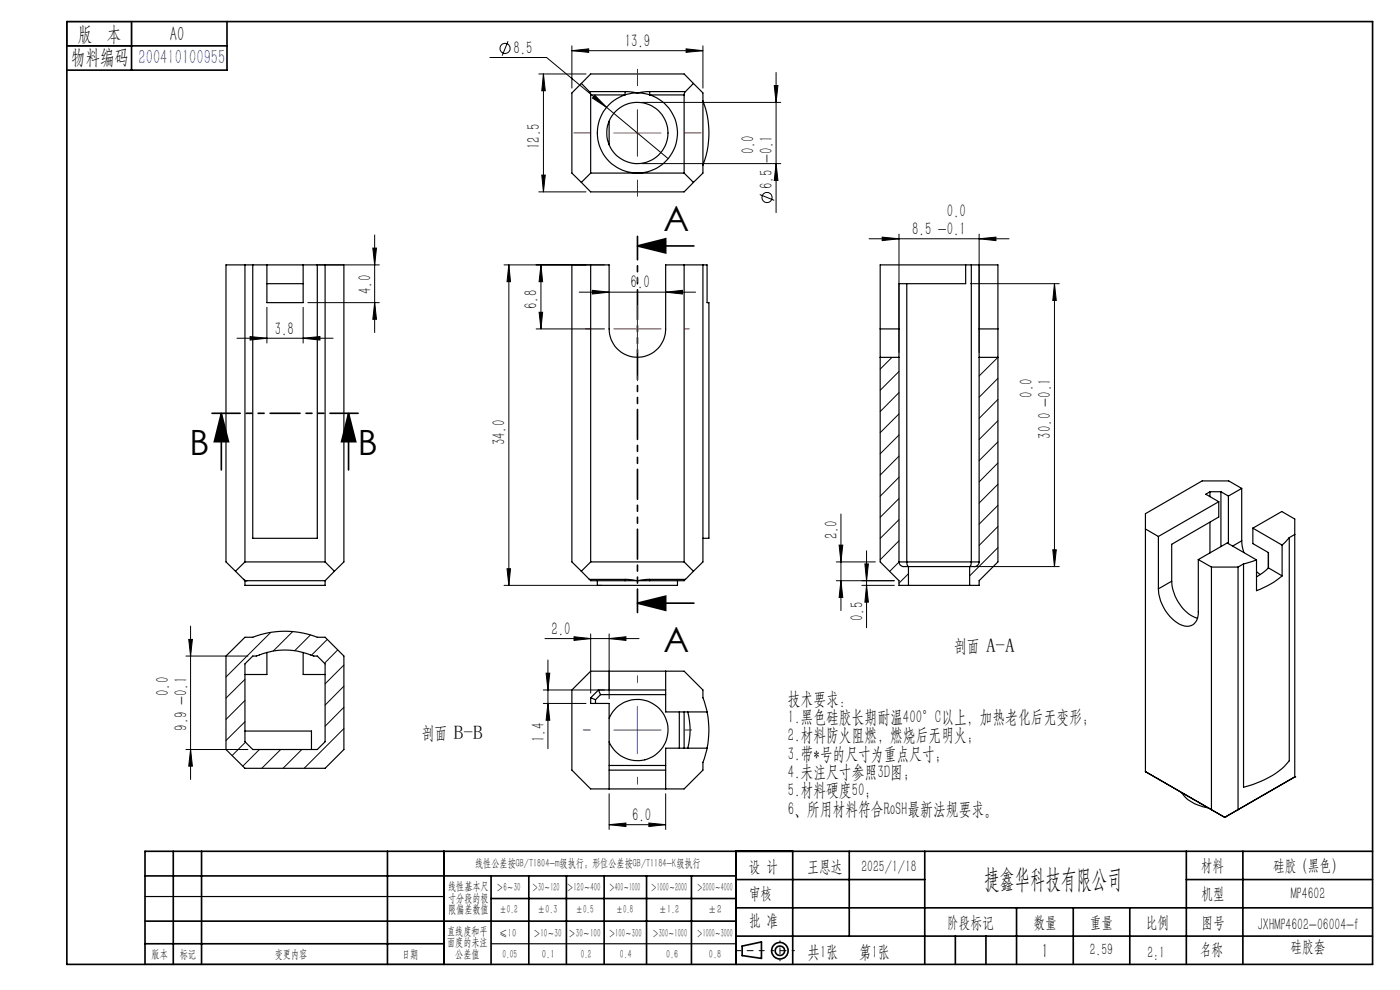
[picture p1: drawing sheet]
<svg xmlns="http://www.w3.org/2000/svg" width="297mm" height="210mm" viewBox="0 0 297 210" stroke-linecap="round" stroke-linejoin="round" font-family="sans-serif">
<g fill="none" stroke="#000" stroke-width=".21">
<path d="M103.9 12.2h12.1l12.7 10.6M107.8 8.7l-1.3 3.1M114.3 15.7h10M115.3 15.7v25M115.3 15.7l.4 3.6h-.8zM121.3 10.8l3.6-.4v.7zM121.3 9.7v9M121.3 10.8h27.8M145.6 10.4l3.5 .4-3.5 .3zM149.1 9.7v9M164.3 18.2h.7l-.4 3.5zM164.6 15.4v29.7"/>
<path d="M114.9 37.1h.8l-.4 3.6zM126.2 20.2l2.5 2.6-3-2zM128.7 22.8l13 10.8M136.2 21.7h29.4M136.2 34.7h29.4M164.6 34.7l.4 3.6h-.7zM67.1 56.2h13.4M79.1 52.6h.8l-.4 3.6zM79.5 49.8v20.7M106.9 56.2h21.3M107.9 56.2v68M107.9 56.2l.4 3.6h-.7z"/>
<path d="M114.3 40.7h10M114.8 56.2v13.6M114.8 56.2l.3 3.6h-.7zM161.2 41.3l3.1 1.2M184.4 50.7h29.7M187.1 50.3l3.6 .4-3.6 .3zM190.7 49.7v25.1M207.7 50.7l3.6-.4v.7zM207.7 49.7v25.1M50.3 71.7h20.4M53.1 71.4l3.5 .3-3.5 .4zM56.6 65.2v7.6"/>
<path d="M64.3 71.7l3.6-.3v.7zM64.3 65.2v7.6M65.3 64.2h15.2M79.5 64.2l.4 3.5h-.8zM113.7 69.8h14.5M114.4 66.2h.7l-.3 3.6zM122.9 62h24.7M125.7 61.6l3.5 .4-3.5 .4zM141.2 62l3.6-.4v.8zM189.2 75.8l-2.5 2.5M190.7 78.8l-4 4M205.8 60.2h18.9"/>
<path d="M211.7 75.8l-4 4M223.7 60.2l.4 3.5h-.8zM223.7 60.2v60M190.7 83.3l-4 4M190.7 87.8l-4 4M190.7 92.3l-4 4M190.7 96.8l-4 4M211.7 80.2l-4 4.1M211.7 84.7l-4 4.1M211.7 89.2l-4 4M211.7 93.7l-4 4M211.7 98.2l-4 4"/>
<path d="M177.4 119.2h8.3M178 115.6h.8l-.4 3.6zM178.4 109v20.5M183.5 119.6h.7l-.4 3.6zM183.8 116.8v16.4M190.7 110.2l-4 4M190.7 101.2l-4 4.1M190.7 105.8l-4 3.9M190.7 114.7l-4 4M190.7 119.2l-2 2M211.7 102.7l-4 4M211.7 107.2l-4 4"/>
<path d="M211.7 111.7l-4 4M211.7 116.2l-6 6M223.3 116.6h.8l-.4 3.6zM39.4 139.2h13.2M40 135.6h.8l-.4 3.6zM40.4 132.8v32.5M57.4 134.2l-9.5 9.4M62.1 134l-4.1 4.1M65.9 134.7l-3.4 3.3M69.4 135.6l-3.3 3.4M71.6 137.9l-2.8 2.8M106.9 124.2h20.8"/>
<path d="M107.6 120.6h.7l-.4 3.6zM115.6 135.5h20M121.8 135.1l3.5 .4-3.5 .3zM125.3 134.5v12.5M129.2 135.5l3.6-.4v.7zM129.2 134.5v13.7M177.4 123.2h12.3M178.4 123.2l.4 3.5h-.8zM182.8 124.2h6.9M183.8 124.2l.4 3.5h-.7zM192.7 121.7l-2 2M206.7 120.2h18"/>
<path d="M39.4 159h13.2M40.4 159l.4 3.5h-.8zM52 144.1l-4.1 4M52 148.6l-4.1 4M52 153.1l-4.1 4M52.1 157.4l-2.9 2.9M55 159l-3.5 3.5M59.5 159l-4 4M64 159l-4 4M73 141.1l-4 4M73 145.5l-4 4.1M73 150l-4 4"/>
<path d="M73 154.5l-8.5 8.5M115.3 149.2h9M115.3 146.4h12.9M115.9 142.8h.7l-.4 3.6zM116.2 140v18.8M116.2 149.2l.4 3.6h-.7zM129.2 174.9l3.6-.3v.7zM129.2 168.4v7.6M129.2 174.9h12M137.7 174.6l3.5 .3-3.5 .4zM141.2 168.4v7.6"/>
<circle cx="107.2" cy="10.3" r="1.08"/>
<circle cx="162.7" cy="41.9" r="1.08"/>
</g>
<g fill="none" stroke="#000" stroke-width=".35">
<path d="M14.2 4.6h277v200h-277zM14.2 9.7h34M27.9 4.6v10.3M48.2 4.6v10.3h-34M135.2 52.2l6-1.5v2.9zM135.2 52.2h12M47 87.7v12M47 87.7l1.5 6h-3zM73.9 87.7l1.6 6h-3zM73.9 87.7v12M135.2 127.9l6-1.4v3zM135.2 127.9h12"/>
<path d="M30.8 195.4h125.4M30.8 185.8h125.4M36.8 180.6v24M42.8 180.6v24M82.2 180.6v24M94.2 180.6v24M104.2 185.8v18.8M104.2 190.6h52M112.2 185.8v18.8M120.2 185.8v18.8M128.2 185.8v18.8M137.2 185.8v18.8"/>
<path d="M146.7 185.8v18.8M156.2 180.6v24M156.2 186.6h40M156.2 198.6h135M156.2 192.6h135M168.2 180.6v24M180.2 180.6v18M196.2 180.6v24M202.7 198.6v6M209.2 198.6v6M215.7 192.6v12M227.7 192.6v12"/>
<path d="M239.7 192.6v12M251.7 186.6h39.5M251.7 180.6v24M263.7 180.6v24M291.2 180.6h-260.4v24M30.8 200.2h63.4M157.4 200.7l4.1-.9v3.5l-4.1-.6z"/>
<circle cx="165.5" cy="201.7" r="1.74"/>
<circle cx="165.5" cy="201.7" r="1"/>
</g>
<path d="M135.2 50.1v79.8" fill="none" stroke="#000" stroke-width=".35" stroke-dasharray="6.3 1.3 1.3 1.3 1.3 1.3" stroke-dashoffset="1.4"/>
<path d="M76 87.7h-31" fill="none" stroke="#000" stroke-width=".35" stroke-dasharray="6.3 1.3 1.3 1.3 1.3 1.3" stroke-dashoffset=".4"/>
<path d="M135.2 18.2v-3.5M125.2 28.2h-3.5M135.2 38.2v3.5M145.2 28.2h3.5M135.2 59.8v-1M125.2 69.8h-1M135.2 79.8v1M145.2 69.8h1" fill="none" stroke="#f00" stroke-width=".21" stroke-dasharray="30.5 1.3 1.3 1.3"/>
<path d="M130.2 28.2h10M135.2 23.2v10M130.2 69.8h10M135.2 64.8v10" fill="none" stroke="#f00" stroke-width=".21"/>
<path d="M125.2 154.8h-1.5M135.2 144.8v-1.5M145.2 154.8h1.5M135.2 164.8v1.5" fill="none" stroke="#00f" stroke-width=".21" stroke-dasharray="30.5 1.3 1.3 1.3"/>
<path d="M130.2 154.9h10M135.2 149.9v10" fill="none" stroke="#00f" stroke-width=".21"/>
<path d="M162.1 201.7h-6" fill="none" stroke="#000" stroke-width=".21" stroke-dasharray="30.5 1.3 1.3 1.3" stroke-dashoffset="29.4"/>
<path d="M168.5 201.7h-4.8" fill="none" stroke="#000" stroke-width=".21" stroke-dasharray="30.5 1.3 1.3 1.3" stroke-dashoffset="30"/>
<path d="M165.5 199.6v4.2" fill="none" stroke="#000" stroke-width=".21" stroke-dasharray="30.5 1.3 1.3 1.3" stroke-dashoffset="30.2"/>
<g fill="none" stroke="#000" stroke-width=".25">
<path d="M14.2 4.6h13.7v5.1h-13.7zM123.3 17.7l-2 2v17l2 2M123.3 17.7l2-2h19.8l2 2M123.3 17.7l1.7 1.7M125 19.4l.3 .7M125 19.4h7.6M132.6 19.4v.7h-7.3M132.6 19.4l1.6 .1a2.95 2.95 0 0 0 2 0l1.6-.1M137.8 19.4v.7h7.3M137.8 19.4h7.6M145.4 19.4l-.3 .7M147.1 17.7l2 2v17l-2 2"/>
<path d="M147.1 17.7l-1.7 1.7M123.3 38.7l2 2h19.8l2-2M125.3 20.1v16.6M125.3 36.7l-2 2M125.3 36.7h19.8M129.2 25.7v5M145.1 20.1v16.6M145.1 36.7l2 2M149.1 21.4a19 19 0 0 1 0 13.7M52 56.2v63M53.6 56.2h3M53.6 56.2v58h13.7v-58"/>
<path d="M53.6 56.2h-5.7v63l2.1 2M56.6 56.2v8h7.7v-8M56.6 56.2h7.7M64.3 56.2h3M67.3 56.2h5.7v63l-2.1 2M69 56.2v63M125.3 56.2v63M145.1 56.2v63M149.1 56.2h-7.9v13.6a6 6 0 0 1-6 6 6 6 0 0 1-6-6v-13.6h-7.9v63l2 2M149.1 56.2h.9v8h.4v50h-1.3M149.1 56.2v63l-2 2M204.9 56.2v4h-14.2v9.6"/>
<path d="M206.1 56.2v63a.84 .84 0 0 1-.5 1M207.7 56.2v13.6M56.6 60.2h7.7M186.7 69.8v6M186.7 69.8v-13.6h25v13.6M186.7 75.8v43.4l4 4v1h2M186.7 75.8h4M186.7 69.8h4M190.7 69.8v6M190.7 75.8v43.4M192.4 60.2v59a.84 .84 0 0 0 .4 1M207.7 69.8v6"/>
<path d="M207.7 75.8v43.4M207.7 75.8h4M207.7 69.8h4M211.7 69.8v6M211.7 75.8v43.4l-4 4v1h-2M52 119.2h17M52 119.2l-2 2M69 119.2l1.9 2M125.3 119.2l-2 2M125.3 119.2h19.8M145.1 119.2l2 2M190.7 119.2a.96 .96 0 0 0 1 1h1"/>
<path d="M190.7 119.2h17M207.7 119.2a.96 .96 0 0 1-1 1h-1M243 112.2l2.7 1.6M245.7 113.8v11.1M254.2 118.7v11.1a2.53 2.53 0 0 1-2.8 3 8.4 8.4 0 0 1-5.5-6.4l-.2-1.5M254.2 118.7l6.1-3.5 6.3 3.6M254.2 118.7l2.8 1.6M256.7 104.3h2.3M256.7 104.3l-.9 .5 2.8 1.6M256.7 104.3v1M256.7 110.8v6.5M258.6 106.4l-12.9 7.4"/>
<path d="M258.6 106.4v3.3l-10 5.8v7.8M259 104.3l1.6 .9M259 104.3v11.6M260.6 105.2v10.1M263.4 114.7l.5 2.5M263.4 103.6l-2.7-1.6h-5.7l-12 7v54.7M263.4 103.6l-2.8 1.6M263.4 103.6v11.1M263.4 114.7l-1.9 1.1M263.8 119.6l-1.2 .7M265.8 112l6.1-3.5 2.8 1.6v54.7M265.8 112l6.2 3.6"/>
<path d="M265.8 112v3.3l3.3 1.9v3.3M266.6 118.8l-2.8 .8M266.6 118.8v6.5a17.8 17.8 0 0 0 5.4-3.1M269.1 117.2v3.3M272 115.6v6.6M273.5 114l-1.5 1.6M273.5 114v47.4a17.3 17.3 0 0 1-9.7 5.6v-47.4M274.7 113.4l-1.2 .6M47.9 139.2l4.1-4h1.6a19 19 0 0 1 13.7 0h1.7l4 4v19.8l-4 4h-17l-4.1-4zM50 121.2l1.7 1.7M51.7 122.9l.7 .3M51.7 122.9l.3 .3"/>
<path d="M52 123.2h.4M52 123.2v1h17v-1M52.4 123.2h16.6M56.6 138.4v4.7h-4.6M64.3 138.4v4.7h4.7M70.9 121.2l-1.9 2M123.3 121.2l1.7 1.7M125 122.9l.3 .3h7.3M125 122.9h7.6M126.7 123.2v1h17v-1M132.6 122.9l2.6 .3M132.6 122.9v.3"/>
<path d="M132.6 123.2h2.6M135.2 123.2h2.6M137.8 122.9l-2.6 .3M137.8 122.9v.3M137.8 122.9h7.6M145.4 122.9l-.3 .3h-7.3M147.1 121.2l-1.7 1.7M192.7 120.2h13M192.7 124.2h13M192.7 120.2v4M205.7 120.2v4M248.6 123.3a9.1 9.1 0 0 0 5.2 7.8h.2"/>
<path d="M248.6 123.3l-2.9 1.6M257 120.3h5.6M257 120.3v51.5M262.6 120.3v51.5l12.1-7M266.6 121.2l.8 .7M269.1 120.5l-1.1 .9-1.4 .9M269.1 120.5l2.9 1.7M52 140.8l1.6-1.6h.8a15.2 15.2 0 0 1 12.2 0h.7l1.7 1.6v16.5l-1.7 1.7h-13.7l-1.6-1.7zM52 155.1h14.1v3.9M125.3 148l1 .4M125.3 148v1.2h3.9v18.1M126.3 148.4v.8"/>
<path d="M127 146.4l.4 .9M127 146.4h2.2M127 146.4l-1.7 1.6M127.4 147.3l-1.1 1.1M127.4 147.3h13.8M129.2 146.4h12M129.2 142.4h12M129.2 152.4a6.5 6.5 0 0 1 10-2.7 6.5 6.5 0 0 1 0 10.3 6.5 6.5 0 0 1-10-2.6M129.2 142.4h-3.9l-4 4v17l4 3.9h3.9M129.2 142.4v4M141.2 142.4h3.9l4 4a5.6 5.6 0 0 0 .4 2.7l.5 1.9M141.2 142.4v8.6h8.8"/>
<path d="M144.1 151v7.7M145.1 151v7.7M145.9 151a15.2 15.2 0 0 1 0 7.7M150 158.7l-.5 1.9a5.6 5.6 0 0 0-.4 2.8l-4 3.9h-3.9M150 151a19.2 19.2 0 0 1 0 7.7M150 158.7h-8.8v8.6M129.2 163.4h12M129.2 167.3h12M129.2 162.4h12M243 163.7h.1M243 163.7l14 8.1M243 163.7l2.4 1.4"/>
<path d="M250.7 168.1a7.9 7.9 0 0 0 5.7 3.3M250.8 168.2l9 5.2M257 171.8l2.8 1.6M259.8 173.4h.1M260.1 173.2l-.3 .2M274.7 164.8h.1M274.7 164.8l-14.9 8.6M30.8 190.2h63.4M30.8 204.6h63.4M104.2 200.2h52"/>
<circle cx="135.2" cy="28.2" r="6.5"/>
<circle cx="135.2" cy="28.2" r="8.5"/>
</g>
<g fill="#000">
<path d="M107.9 56.2l.4 3.6h-.7zM107.6 120.6h.7l-.4 3.6zM114.8 56.2l.3 3.6h-.7zM114.4 66.2h.7l-.3 3.6zM115.3 15.7l.4 3.6h-.8zM114.9 37.1h.8l-.4 3.6zM164.3 18.2h.7l-.4 3.5zM164.6 34.7l.4 3.6h-.7zM79.1 52.6h.8l-.4 3.6zM79.5 64.2l.4 3.5h-.8z"/>
<path d="M135.2 52.2l6-1.5v2.9zM135.2 127.9l6-1.4v3zM73.9 87.7l1.6 6h-3zM47 87.7l1.5 6h-3z"/>
<path d="M187.1 50.3l3.6 .4-3.6 .3zM207.7 50.7l3.6-.4v.7z"/>
<path d="M53.1 71.4l3.5 .3-3.5 .4zM64.3 71.7l3.6-.3v.7z"/>
<path d="M125.7 61.6l3.5 .4-3.5 .4zM141.2 62l3.6-.4v.8zM121.3 10.8l3.6-.4v.7zM145.6 10.4l3.5 .4-3.5 .3zM126.2 20.2l-.5 .6 3 2zM121.8 135.1l3.5 .4-3.5 .3zM129.2 135.5l3.6-.4v.7zM129.2 174.9l3.6-.3v.7zM137.7 174.6l3.5 .3-3.5 .4z"/>
<path d="M178 115.6h.8l-.4 3.6zM178.4 123.2l.4 3.5h-.8z"/>
<path d="M40 135.6h.8l-.4 3.6zM40.4 159l.4 3.5h-.8z"/>
<path d="M183.8 124.2l.4 3.5h-.7zM183.5 119.6h.7l-.4 3.6z"/>
<path d="M223.3 116.6h.8l-.4 3.6zM223.7 60.2l.4 3.5h-.8z"/>
<path d="M116.2 149.2l.4 3.6h-.7zM115.9 142.8h.7l-.4 3.6z"/>
</g>
<g font-size="7.4">
<text x="140.8" y="49.1">A</text>
<text x="40.2" y="96.6">B</text>
<text x="75.9" y="96.6">B</text>
<text x="140.8" y="138.4">A</text>
</g>
<text font-size="5.6" x="208.8" y="188.3">捷鑫华科技有限公司</text>
<g font-size="4.4">
<text x="16.5" y="8.6">版 本</text>
<text x="36.1" y="8.6">A0</text>
<text x="15.1" y="13.7">物料编码</text>
<text x="221" y="203.2">1</text>
</g>
<text font-size="4.4" fill="#00f" x="29.4" y="13.7">200410100955</text>
<g font-size="3.9">
<text x="108.9" y="11.4">8.5</text>
<text x="132.5" y="9.9">13.9</text>
<text x="114.5" y="31.6" transform="rotate(-90 114.5 31.6)">12.5</text>
<text x="160" y="32.8" transform="rotate(-90 160 32.8)">0.0</text>
<text x="163.9" y="34.7" transform="rotate(-90 163.9 34.7)">-0.1</text>
<text x="163.9" y="40.1" transform="rotate(-90 163.9 40.1)">6.5</text>
<text x="200.9" y="46">0.0</text>
<text x="193.5" y="49.9">8.5 -0.1</text>
<text x="78.7" y="62.4" transform="rotate(-90 78.7 62.4)">4.0</text>
<text x="114" y="65.6" transform="rotate(-90 114 65.6)">6.8</text>
<text x="133.8" y="61.2">6.0</text>
<text x="58.3" y="71">3.8</text>
<text x="219.1" y="84.3" transform="rotate(-90 219.1 84.3)">0.0</text>
<text x="107.2" y="94.5" transform="rotate(-90 107.2 94.5)">34.0</text>
<text x="223" y="93" transform="rotate(-90 223 93)">30.0 -0.1</text>
<text x="177.6" y="114.4" transform="rotate(-90 177.6 114.4)">2.0</text>
<text x="183.1" y="131.8" transform="rotate(-90 183.1 131.8)">0.5</text>
<text x="117" y="134.7">2.0</text>
<text x="202.4" y="138.4">剖面 A-A</text>
<text x="35.8" y="147.6" transform="rotate(-90 35.8 147.6)">0.0</text>
<text x="167.1" y="149.5">技术要求：</text>
<text x="39.7" y="155" transform="rotate(-90 39.7 155)">9.9 -0.1</text>
<text x="167.1" y="153.4">1.黑色硅胶长期耐温400°C以上，加热老化后无变形；</text>
<text x="89.5" y="156.8">剖面 B-B</text>
<text x="115.5" y="157.4" transform="rotate(-90 115.5 157.4)">1.4</text>
<text x="167.1" y="157.3">2.材料防火阻燃，燃烧后无明火；</text>
<text x="167.1" y="161.2">3.带*号的尺寸为重点尺寸；</text>
<text x="167.1" y="165">4.未注尺寸参照3D图；</text>
<text x="167.1" y="168.9">5.材料硬度50；</text>
<text x="167.1" y="172.8">6、所用材料符合RoSH最新法规要求。</text>
<text x="134.1" y="174.2">6.0</text>
</g>
<g font-size="3.8">
<text x="171.3" y="203.2">共1张</text>
<text x="182.3" y="203.2">第1张</text>
</g>
<g font-size="3.5">
<text x="158.9" y="184.9">设 计</text>
<text x="171.3" y="184.9">王恩达</text>
<text x="182.7" y="184.9">2025/1/18</text>
<text x="254.7" y="184.7">材料</text>
<text x="270.1" y="184.7">硅胶（黑色）</text>
<text x="158.9" y="190.8">审核</text>
<text x="254.9" y="190.7">机型</text>
<text x="273.8" y="190.8">MP4602</text>
<text x="158.9" y="196.5">批 准</text>
<text x="200.9" y="196.9">阶段标记</text>
<text x="219.3" y="196.9">数量</text>
<text x="231.2" y="196.9">重量</text>
<text x="243.1" y="196.9">比例</text>
<text x="254.9" y="196.9">图号</text>
<text x="266.8" y="197.3">JXHMP4602-06004-f</text>
<text x="231.2" y="202.5">2.59</text>
<text x="243.4" y="203.2">2:1</text>
<text x="254.5" y="202.5">名称</text>
<text x="273.8" y="201.8">硅胶套</text>
</g>
<g font-size="2.5">
<text x="100.8" y="184">线性公差按GB/T1804-m级执行；形位公差按GB/T1184-K级执行</text>
<text x="95.1" y="188.8">线性基本尺</text>
<text x="95.1" y="191.3">寸分段的极</text>
<text x="105.3" y="189.1">＞6～30</text>
<text x="112.9" y="189.1">＞30～120</text>
<text x="120.2" y="188.9">＞120～400</text>
<text x="129.2" y="188.9">＞400～1000</text>
<text x="138.1" y="189.1">＞1000～2000</text>
<text x="147.8" y="189.1">＞2000～4000</text>
<text x="95.1" y="193.8">限偏差数值</text>
<text x="105.9" y="193.8">±0.2</text>
<text x="114.1" y="193.8">±0.3</text>
<text x="122.2" y="193.8">±0.5</text>
<text x="130.7" y="193.8">±0.8</text>
<text x="139.8" y="193.8">±1.2</text>
<text x="150.2" y="193.8">±2</text>
<text x="32.2" y="203.2">版本</text>
<text x="38.1" y="203.2">标记</text>
<text x="58.3" y="203.2">变更内容</text>
<text x="85.3" y="203.2">日期</text>
<text x="94.8" y="198.3">直线度和平</text>
<text x="94.8" y="200.7">面度的未注</text>
<text x="96.6" y="203.2">公差值</text>
<text x="105.9" y="198.7">≤10</text>
<text x="106.6" y="203.2">0.05</text>
<text x="113.2" y="198.7">＞10～30</text>
<text x="115" y="203.2">0.1</text>
<text x="120.6" y="198.7">＞30～100</text>
<text x="123.2" y="203.2">0.2</text>
<text x="129.1" y="198.7">＞100～300</text>
<text x="131.5" y="203.2">0.4</text>
<text x="138.4" y="198.7">＞300～1000</text>
<text x="141.3" y="203.2">0.6</text>
<text x="147.8" y="198.7">＞1000～3000</text>
<text x="150.4" y="203.2">0.8</text>
</g>
</svg>
